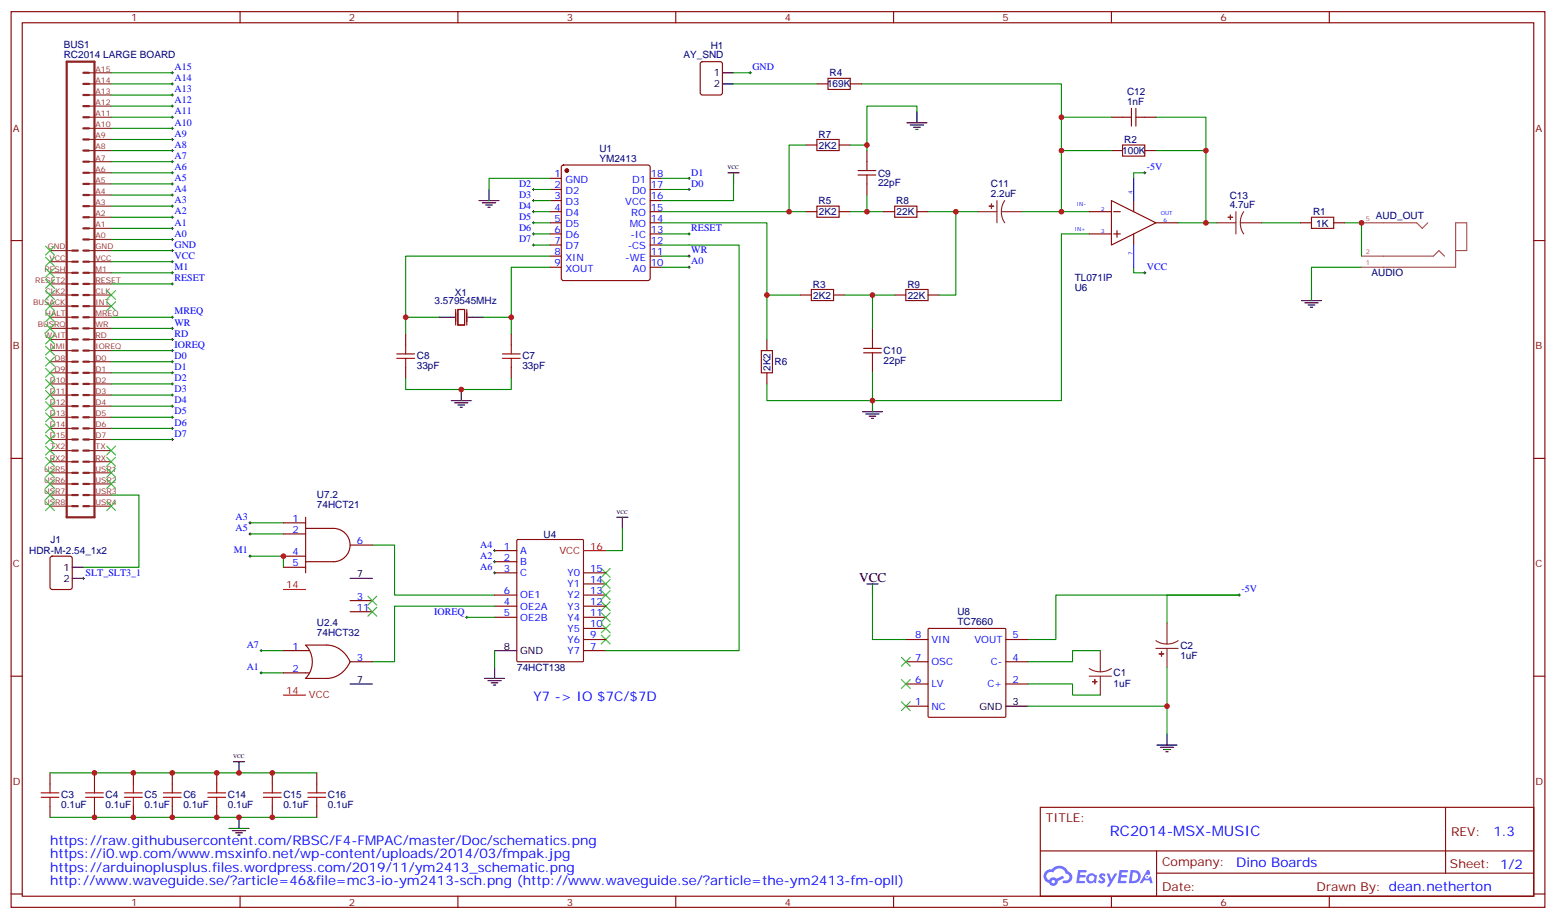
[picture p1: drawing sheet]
<svg xmlns="http://www.w3.org/2000/svg" width="494mm" height="292mm" viewBox="0 0 494 292" stroke-linecap="round" stroke-linejoin="round" font-family="sans-serif">
<g fill="none" stroke="#870000" stroke-width=".35">
<path d="M3.5 3.7h486.9v284.3h-486.9zM7.1 7.2h479.7v277.3h-479.7zM76.2 3.7v3.5M145.3 3.7v3.5M214.5 3.7v3.5M283.6 3.7v3.5M352.8 3.7v3.5M421.9 3.7v3.5M3.5 76.4h3.6M486.8 76.4h3.6M3.5 145.5h3.6M486.8 145.5h3.6"/>
<path d="M3.5 214.7h3.6M486.8 214.7h3.6M330.2 256.3h156.6v28.2h-156.6zM458.8 256.3v20.9M330.2 270.1h156.5M367.1 277.2h119.6M367.1 270.1v14.2M3.5 283.8h3.6M76.2 284.5v3.5M145.3 284.5v3.5M214.5 284.5v3.5M283.6 284.5v3.5"/>
<path d="M352.8 284.5v3.5M421.9 284.5v3.5M486.8 283.8h3.6"/>
</g>
<g fill="#5487ff">
<path d="M349.2 277.5a1.22 1.22 0 0 1 1.7 .2l-.4 .6a.47 .47 0 0 0-.3-.4 .47 .47 0 0 0-.5 .2l.1 .2a1.14 1.14 0 0 1 .8 1.8 1.14 1.14 0 0 1-1.9 0l-.2-.2 .5-.6 .7 .5a.29 .29 0 0 0 .3-.3 .29 .29 0 0 0-.2-.3 1.04 1.04 0 0 1-.6-1.7z"/>
<path d="M342.2 276.2h2.3l.4 .2-.2 .5-1.8 .1-.1 .8h1.5l.3 .4-.3 .4h-1.6l-.2 1.1h1.7l.2 .3-.2 .3-2.6 .1z"/>
<path d="M355.3 276.2l2.7 .2-.1 .5-1.8 .1-.2 .8h1.6l.3 .4-.4 .4-1.6-.1-.1 1.1 1.7 .1 .2 .3-.2 .3-2.7 .1z"/>
<path d="M364.1 276.2h.7l.3 1.3-.6 .3a.69 .69 0 0 0-1 .3 .69 .69 0 0 0 .4 .9 .69 .69 0 0 0 .9-.6l.5-.2 .6 2.2h-.8l-.3-.9h-1.7l-.5 .9h-.8z"/>
<path d="M351.3 277.3h.8l.6 1.8 1.1-1.8h.9l-2.6 4.2h-.8l.9-1.5z"/>
<path d="M358.9 276.2l-.6 4.2h1.3a2.11 2.11 0 0 0 2.5-2.1 2.11 2.11 0 0 0-2.5-2.1zM359.6 277a1.43 1.43 0 0 1 1.6 1.6 1.43 1.43 0 0 1-2 1z"/>
<path d="M345.2 277.8a1.54 1.54 0 0 0-.1 2.2 1.54 1.54 0 0 0 2.1 .1l.7 .3 .3-2.3-.6-.3a1.49 1.49 0 0 0-2.4 0zM345.4 278.8a.95 .95 0 0 1 1.9 0 .95 .95 0 0 1-1.9 0z"/>
<path d="M331.9 276.6a2.18 2.18 0 0 0 1.1 3.7 1.44 1.44 0 0 0 1.6 .9 1.44 1.44 0 0 0 1.2-1.4l2-1.1-.5-.7-1.9 1a1.47 1.47 0 0 0-2.4 .4 1.39 1.39 0 0 1-.7-1.9 1.39 1.39 0 0 1 2-.5 2.12 2.12 0 0 1 2.2-1.3 2.12 2.12 0 0 1 1.9 1.7 1.14 1.14 0 0 1 1 1.4 1.14 1.14 0 0 1-1.6 .7 .43 .43 0 0 0-.5 .4 .43 .43 0 0 0 .4 .5 1.98 1.98 0 0 0 2.5-1.2 1.98 1.98 0 0 0-1.2-2.6 3.1 3.1 0 0 0-5.3-.6l-.9 .1zM333.8 279.9a.55 .55 0 0 1 1.1 0 .55 .55 0 0 1-1.1 0z"/>
<circle cx="364.1" cy="278.3" r=".26"/>
</g>
<circle cx="179.9" cy="54.2" r=".53" fill="#870000" stroke="#870000" stroke-width=".35"/>
<g fill="none" stroke="#870000" stroke-width=".35">
<path d="M222.5 19.8l.5-.2h5.6l.7 .4v9.5l-.5 .6-5.8 .1-.7-.5-.1-9.4zM259.3 26.6h3.5M262.8 24.9h7.1v3.5h-7.1zM269.9 26.6h3.5M352.8 37.2h6.3M359.1 34.4v5.6M360.5 34.4v5.6M360.5 37.2h6.4M174.6 56.6h3.6M178.4 52.6l.5-.2h26.8l.5 .2 .2 .5v35.3l-.3 .5-.4 .2h-26.8l-.5-.3-.2-.4v-35.3zM206.4 56.6h3.5M255.8 46h3.5"/>
<path d="M259.3 44.3h7v3.5h-7zM266.3 46h3.6M272.3 55.6h5.7M272.3 54.2h5.7M275.2 47.8v6.4M275.2 55.6v6.3M352.8 47.8h3.5M356.3 46h7.1v3.6h-7.1zM363.4 47.8h3.5M174.6 60.1h3.6M174.6 63.7h3.6M174.6 67.2h3.6"/>
<path d="M174.6 70.7h3.6M174.6 74.3h3.6M174.6 77.8h3.6M206.4 60.1h3.5M206.4 63.7h3.5M206.4 67.2h3.5M206.4 70.7h3.5M206.4 74.3h3.5M206.4 77.8h3.5M255.8 67.2h3.5M259.3 65.4h7v3.6h-7zM266.3 67.2h3.6"/>
<path d="M280.5 67.2h3.5M284 65.4h7v3.6h-7zM291 67.2h3.6M345.7 67.2h7.1M345.7 74.3h7.1M352.8 63.7l14.1 7-14.1 7.1zM353.5 67.2h2.1M353.5 74.3h2.1M354.5 73.2v2.1M359.8 63.7v3.5M366.9 70.7h7M412.7 70.7h3.6"/>
<path d="M416.3 69h7v3.5h-7zM423.3 70.7h3.6M144.6 98.2v5M145.3 98.2h2.2v5h-2.2zM148.2 98.2v5M174.6 81.3h3.6M174.6 84.8h3.6M206.4 81.3h3.5M206.4 84.8h3.5M254 93.7h3.5M257.5 91.9h7.1v3.5h-7.1zM264.6 93.7h3.5"/>
<path d="M284 93.7h3.5M287.5 91.9h7.1v3.5h-7.1zM294.6 93.7h3.5M128.8 106v3.5M128.8 116.6v3.5M162.3 106v3.5M162.3 116.6v3.5M241.7 111.3h3.5v7.1h-3.5zM243.4 107.8v3.5M243.4 118.4v3.5M274.1 112h5.7M274.1 110.6h5.7"/>
<path d="M276.9 104.2v6.4M276.9 112v6.4M16.1 176.8l.5-.2h5.6l.7 .4v9.4l-.4 .7h-5.9l-.7-.4v-9.4zM90 166h7M90 169.5h7M90 176.6h7M97 167.7h8.8a5.3 5.3 0 0 1 5.3 5.3 5.3 5.3 0 0 1-5.3 5.3h-8.8M97 164.2v17.7M111.1 173h7.1M157 174.8h7M157 178.3h7M164.1 171.4l.3-.1h20.5l.3 .1v38.3l-.2 .3-20.6 .1-.3-.2z"/>
<path d="M90 180.1h7M111.1 190.7h7.1M111.1 194.2h7.1M157 181.9h7M157 192.4h7M157 196h7M157 188.9h7M185.2 181.9h7.1M185.2 192.4h7.1M185.2 196h7.1M185.2 188.9h7.1M185.2 199.5h7.1"/>
<path d="M185.2 185.4h7.1M294.6 199.7l.3-.2h24l.3 .2 .1 27.7-.2 .3h-24.2l-.3-.2zM90 206.6h8.1M90 213.6h8.1M97 204.8a7.5 7.5 0 0 1 0 10.5M97 204.8h6.7a8.4 8.4 0 0 1 7.4 5.3M111.1 210.1h7.1M111.1 210.1a8.4 8.4 0 0 1-7.4 5.3h-6.7M185.2 206.6h7.1M185.2 203h7.1M287.5 203h7.1M287.5 210.1h7.1"/>
<path d="M287.5 217.1h7.1M319.3 203h7M319.3 210.1h7M319.3 217.1h7M287.5 224.2h7.1M15.9 245.4v3.5M15.9 255.9v3.6M30 245.4v3.5M30 255.9v3.6M42.3 245.4v3.5M42.3 255.9v3.6M54.7 245.4v3.5"/>
<path d="M54.7 255.9v3.6M68.8 245.4v3.5M68.8 255.9v3.6M86.4 245.4v3.5M86.4 255.9v3.6M100.5 245.4v3.5M100.5 255.9v3.6"/>
</g>
<g fill="none" stroke="#8c2424" stroke-width=".71">
<path d="M21.2 19.6h8.8v144.6h-8.8zM26.5 30.2h1.7M26.5 26.6h1.7M26.5 23.1h1.7M26.5 37.2h1.7M26.5 33.7h1.7M26.5 40.7h1.7M26.5 44.3h1.7M26.5 47.8h1.7M26.5 51.3h1.7M26.5 54.9h1.7M26.5 58.4h1.7"/>
<path d="M22.9 79.6h1.8M26.5 65.4h1.7M26.5 61.9h1.7M26.5 72.5h1.7M26.5 69h1.7M26.5 76h1.7M26.5 79.6h1.7M22.9 83.1h1.8M22.9 86.6h1.8M22.9 90.1h1.8M22.9 97.2h1.8M22.9 93.7h1.8"/>
<path d="M26.5 83.1h1.7M26.5 86.6h1.7M26.5 90.1h1.7M26.5 97.2h1.7M26.5 93.7h1.7M22.9 100.7h1.8M22.9 107.8h1.8M22.9 104.2h1.8M22.9 111.3h1.8M22.9 114.8h1.8M22.9 118.4h1.8M26.5 100.7h1.7"/>
<path d="M26.5 107.8h1.7M26.5 104.2h1.7M26.5 111.3h1.7M26.5 114.8h1.7M26.5 118.4h1.7M22.9 121.9h1.8M22.9 125.4h1.8M22.9 136h1.8M22.9 132.5h1.8M22.9 128.9h1.8M22.9 139.5h1.8M26.5 121.9h1.7"/>
<path d="M26.5 125.4h1.7M26.5 136h1.7M26.5 132.5h1.7M26.5 128.9h1.7M26.5 139.5h1.7M22.9 143.1h1.8M22.9 146.6h1.8M22.9 150.1h1.8M22.9 153.6h1.8M22.9 157.2h1.8M26.5 143.1h1.7M26.5 146.6h1.7"/>
<path d="M26.5 150.1h1.7M26.5 153.6h1.7M26.5 157.2h1.7M22.9 160.7h1.8M26.5 160.7h1.7"/>
</g>
<g fill="none" stroke="#8c2424" stroke-width=".35">
<path d="M28.2 23.1h7.1M28.2 26.6h7.1M28.2 30.2h7.1M28.2 33.7h7.1M28.2 37.2h7.1M28.2 40.7h7.1M28.2 44.3h7.1M28.2 47.8h7.1M28.2 51.3h7.1M28.2 54.9h7.1M28.2 58.4h7.1M15.9 79.6h7"/>
<path d="M28.2 61.9h7.1M28.2 65.4h7.1M28.2 69h7.1M28.2 72.5h7.1M28.2 76h7.1M28.2 79.6h7.1M310.4 67.2h6M316.4 63.7v7M317.9 67.2l.2 1.9 .8 1.6M317.9 67.2h6.7M318.9 63.7l-.8 1.7-.2 1.8M386.3 70.7h6"/>
<path d="M392.3 67.2v7.1M393.7 70.7l.2 1.9 .9 1.7M393.7 70.7h6.7M394.8 67.2l-.9 1.7-.2 1.8M15.9 83.1h7M15.9 86.6h7M15.9 90.1h7M15.9 93.7h7M15.9 97.2h7M28.2 83.1h7.1M28.2 86.6h7.1M28.2 90.1h7.1"/>
<path d="M28.2 93.7h7.1M28.2 97.2h7.1M15.9 100.7h7M15.9 104.2h7M15.9 107.8h7M15.9 111.3h7M15.9 114.8h7M15.9 118.4h7M28.2 100.7h7.1M28.2 104.2h7.1M28.2 107.8h7.1M28.2 111.3h7.1"/>
<path d="M28.2 114.8h7.1M28.2 118.4h7.1M15.9 121.9h7M15.9 125.4h7M15.9 128.9h7M15.9 132.5h7M15.9 136h7M15.9 139.5h7M28.2 121.9h7.1M28.2 125.4h7.1M28.2 128.9h7.1M28.2 132.5h7.1"/>
<path d="M28.2 136h7.1M28.2 139.5h7.1M15.9 143.1h7M15.9 146.6h7M15.9 150.1h7M15.9 153.6h7M15.9 157.2h7M28.2 143.1h7.1M28.2 146.6h7.1M28.2 150.1h7.1M28.2 153.6h7.1M28.2 157.2h7.1"/>
<path d="M15.9 160.7h7M28.2 160.7h7.1M370.4 197.7v6.7M345.7 212.2l1.7 .8 1.8 .3M345.7 214.7h7.1M349.2 206.6v6.7M349.2 214.7v6M352.8 212.2l-1.7 .8-1.9 .3M366.9 203.4l1.7 .8 1.8 .2M366.9 205.8h7M370.4 205.8v6M373.9 203.4l-1.6 .8-1.9 .2"/>
</g>
<g fill="none" stroke="#000" stroke-width=".35">
<path d="M229.3 23.1h3.5M229.3 26.6h3.5M287.9 39h6.3M288.9 39.7h4.3M291 35.5v3.5M231.1 54.9h3.5M232.8 54.9v3.5M290 40.4h2.1M290.7 41.1h.7M152 63.7h6.4M153.1 64.4h4.2M154.2 65.1h2.1"/>
<path d="M154.9 65.8h.7M155.2 60.1v3.6M413.1 95.4h6.4M414.2 96.1h4.2M415.2 96.8h2.1M415.9 97.5h.7M416.3 91.9v3.5M139.3 100.7h5M148.5 100.7h5M143.2 127.2h6.4M144.3 127.9h4.2M145.3 128.6h2.2"/>
<path d="M146 129.3h.8M146.4 123.6v3.6M273.8 130.7h6.3M274.8 131.4h4.2M275.9 132.1h2.1M276.6 132.8h.7M276.9 127.2v3.5M195.8 164.2h3.5M197.6 164.2v3.5M22.9 180.1h3.6M22.9 183.6h3.6M111.1 183.6h7.1"/>
<path d="M275.2 185.4h3.5M276.9 185.4v3.5M111.1 217.1h7.1M153.8 215.4h6.4M154.9 216.1h4.2M155.9 216.8h2.1M156.6 217.5h.7M157 211.8v3.6M157 206.6h7M319.3 224.2h7M367.2 236.5h6.4M368.3 237.2h4.2"/>
<path d="M369.4 237.9h2.1M370.1 238.7h.7M370.4 233v3.5M74.1 241.8h3.5M75.8 241.8v3.6M75.8 259.5v3.5M72.7 263h6.3M73.7 263.7h4.3M74.8 264.4h2.1M75.5 265.1h.7"/>
</g>
<g fill="none" stroke="#008700" stroke-width=".35">
<path d="M35.3 26.6h19.4M35.3 30.2h19.4M35.3 33.7h19.4M35.3 37.2h19.4M35.3 23.1h19.4M232.8 26.6h26.5M232.8 23.1h5.3M273.4 26.6h63.5v10.6M291 35.5v-1.8h-15.8v12.3M352.8 37.2h-15.9v10.6M366.9 37.2h15.9v10.6M35.3 51.3h19.4"/>
<path d="M35.3 54.9h19.4M35.3 58.4h19.4M35.3 40.7h19.4M35.3 44.3h19.4M35.3 47.8h19.4M174.6 56.6h-19.4v3.5M209.9 56.6h8.8M232.8 58.4v5.3h-22.9M255.8 46h-5.3v21.2h-40.6M269.9 46h5.3v1.8M352.8 47.8h-15.9v19.4M363.4 54.9h-3.6v1.7"/>
<path d="M366.9 47.8h15.9v22.9h-8.9M35.3 79.6h19.4M35.3 76h19.4M35.3 61.9h19.4M35.3 65.4h19.4M35.3 69h19.4M35.3 72.5h19.4M169.3 67.2h5.3M169.3 70.7h5.3M169.3 60.1h5.3M169.3 63.7h5.3M169.3 74.3h5.3"/>
<path d="M169.3 77.8h5.3M209.9 70.7h33.5v23h10.6M209.9 77.8h24.7v128.8h-42.3M209.9 60.1h8.8M209.9 74.3h8.8M250.5 67.2h5.3M269.9 67.2h10.6M275.2 61.9v5.3M294.6 67.2h15.8M303.4 67.2v26.5h-5.3M324.6 67.2h21.1M345.7 74.3h-8.8v52.9h-60v-8.8"/>
<path d="M382.8 70.7h3.5M400.4 70.7h12.3M426.9 70.7h5.3v10.6M35.3 83.1h19.4M35.3 90.1h19.4M35.3 86.6h19.4M174.6 81.3h-45.8v19.4M174.6 84.8h-12.3v15.9M209.9 81.3h8.8M209.9 84.8h8.8M243.4 93.7v14.1M268.1 93.7h15.9"/>
<path d="M276.9 93.7v10.5M359.8 84.8v1.8h3.6M432.2 84.8h-15.9v7.1M35.3 114.8h19.4M35.3 118.4h19.4M35.3 104.2h19.4M35.3 111.3h19.4M35.3 107.8h19.4M35.3 100.7h19.4M139.3 100.7h-10.5v5.3M153.5 100.7h8.8v5.3M35.3 139.5h19.4"/>
<path d="M35.3 136h19.4M35.3 132.5h19.4M35.3 128.9h19.4M35.3 125.4h19.4M35.3 121.9h19.4M128.8 120.1v3.5h33.5v-3.5M243.4 121.9v5.3h33.5M35.3 157.2h8.8v22.9h-17.6M79.4 176.6h10.6v3.5M79.4 166h10.6M79.4 169.5h10.6M118.2 173h7v15.9h31.8"/>
<path d="M197.6 167.7v7.1h-5.3M148.2 196h8.8M157 192.4h-31.8v17.7h-7M276.9 188.9v14.1h10.6M370.4 197.7v-8.8h22.9h-58.2v14.1h-8.8M82.9 206.6h7.1M82.9 213.6h7.1M157 206.6v5.2M326.3 217.1h14.1v3.6h8.8M349.2 206.6h-8.8v3.5h-14.1M370.4 211.8v21.2M326.3 224.2h44.1"/>
<path d="M15.9 245.4h84.6M15.9 259.5h84.6"/>
</g>
<g fill="#8c2424" stroke="#8c2424" stroke-width=".35">
<path d="M314.7 64.7v1.4z"/>
<path d="M314 65.4l1.4 .1z"/>
<path d="M390.5 68.3l.1 1.4z"/>
<path d="M389.8 69h1.4z"/>
<path d="M346.8 216.4h1.4z"/>
<path d="M347.5 215.7v1.4z"/>
<path d="M367.9 207.6h1.5z"/>
<path d="M368.7 206.9v1.4z"/>
</g>
<g fill="none" stroke="#000" stroke-width=".32">
<path d="M54.3 37.2h.7M54.3 33.7h.7M54.3 30.2h.7M54.3 23.1h.7M54.3 26.6h.7M54.7 22.8v.7M54.7 26.3v.7M54.7 29.8v.7M54.7 33.3v.7M54.7 36.9v.7M237.8 23.1h.7M238.1 22.8v.7"/>
<path d="M54.3 54.9h.7M54.3 58.4h.7M54.3 51.3h.7M54.3 47.8h.7M54.3 44.3h.7M54.3 40.7h.7M54.7 40.4v.7M54.7 43.9v.7M54.7 47.4v.8M54.7 51v.7M54.7 54.5v.7M54.7 58v.7"/>
<path d="M169.3 59.8v.7M218.4 56.6h.7M218.7 56.3v.7M218.7 59.8v.7M363 54.9h.7M363.4 54.5v.7M54.3 79.6h.7M54.3 72.5h.7M54.3 69h.7M54.3 65.4h.7M54.3 61.9h.7M54.3 76h.7"/>
<path d="M54.7 61.6v.7M54.7 65.1v.7M54.7 68.6v.7M54.7 72.1v.7M54.7 75.7v.7M54.7 79.2v.7M169 60.1h.7M169 63.7h.7M169 67.2h.7M169 70.7h.7M169 74.3h.7M169 77.8h.7"/>
<path d="M169.3 63.3v.7M169.3 66.9v.7M169.3 70.4v.7M169.3 73.9v.7M169.3 77.4v.7M218.4 60.1h.7M218.4 74.3h.7M218.7 73.9v.7M54.3 86.6h.7M54.3 83.1h.7M54.3 90.1h.7M54.7 82.7v.7"/>
<path d="M54.7 86.3v.7M54.7 89.8v.7M218.4 84.8h.7M218.4 81.3h.7M218.7 81v.7M218.7 84.5v.7M363 86.6h.7M363.4 86.3v.7M54.3 114.8h.7M54.3 118.4h.7M54.3 104.2h.7M54.3 111.3h.7"/>
<path d="M54.3 107.8h.7M54.3 100.7h.7M54.7 100.4v.7M54.7 103.9v.7M54.7 107.4v.7M54.7 110.9v.8M54.7 114.5v.7M54.7 118v.7M54.3 121.9h.7M54.3 125.4h.7M54.3 128.9h.7M54.3 132.5h.7"/>
<path d="M54.3 136h.7M54.3 139.5h.7M54.7 121.5v.7M54.7 125.1v.7M54.7 128.6v.7M54.7 132.1v.7M54.7 135.6v.7M54.7 139.2v.7M79 169.5h.7M79 166h.7M79 176.6h.7M79.4 165.6v.7"/>
<path d="M79.4 169.2v.7M79.4 176.2v.7M156.6 174.8h.7M156.6 178.3h.7M157 174.4v.8M157 178v.7M26.1 183.6h.7M26.5 183.3v.7M147.8 196h.7M148.2 195.6v.7M156.6 181.9h.7M157 181.5v.7"/>
<path d="M393 188.9h.7M393.3 188.6v.7M82.5 206.6h.8M82.5 213.6h.8M82.9 206.2v.7M82.9 213.3v.7"/>
</g>
<g fill="none" stroke="#a10000" stroke-width=".35">
<path d="M125.9 113.8h5.7M125.9 112.4h5.7M128.8 109.5v2.9M128.8 113.8v2.8M159.5 113.8h5.6M159.5 112.4h5.6M162.3 109.5v2.9M162.3 113.8v2.8M13.1 253.1h5.6M13.1 251.7h5.6M15.9 248.9v2.8M15.9 253.1v2.8"/>
<path d="M27.2 253.1h5.6M27.2 251.7h5.6M30 248.9v2.8M30 253.1v2.8M39.5 253.1h5.7M39.5 251.7h5.7M42.3 248.9v2.8M42.3 253.1v2.8M51.9 253.1h5.6M51.9 251.7h5.6M54.7 248.9v2.8M54.7 253.1v2.8"/>
<path d="M66 253.1h5.6M66 251.7h5.6M68.8 248.9v2.8M68.8 253.1v2.8M83.6 253.1h5.7M83.6 251.7h5.7M86.4 248.9v2.8M86.4 253.1v2.8M97.7 253.1h5.7M97.7 251.7h5.7M100.5 248.9v2.8M100.5 253.1v2.8"/>
</g>
<g fill="none" stroke="#3c3" stroke-width=".35">
<path d="M14.5 78.1l2.8 2.9M17.3 78.1l-2.8 2.9M14.5 99.3l2.8 2.8M14.5 95.8l2.8 2.8M14.5 92.3l2.8 2.8M14.5 88.7l2.8 2.8M14.5 85.2l2.8 2.8M14.5 81.7l2.8 2.8M17.3 99.3l-2.8 2.8M17.3 95.8l-2.8 2.8M17.3 92.3l-2.8 2.8M17.3 88.7l-2.8 2.8"/>
<path d="M17.3 85.2l-2.8 2.8M17.3 81.7l-2.8 2.8M33.9 92.3l2.8 2.8M33.9 95.8l2.8 2.8M36.7 92.3l-2.8 2.8M36.7 95.8l-2.8 2.8M14.5 116.9l2.8 2.9M14.5 113.4l2.8 2.8M14.5 109.9l2.8 2.8M14.5 106.4l2.8 2.8M14.5 102.8l2.8 2.9M17.3 116.9l-2.8 2.9"/>
<path d="M17.3 113.4l-2.8 2.8M17.3 109.9l-2.8 2.8M17.3 106.4l-2.8 2.8M17.3 102.8l-2.8 2.9M14.5 134.6l2.8 2.8M14.5 131.1l2.8 2.8M14.5 127.5l2.8 2.9M14.5 124l2.8 2.8M14.5 120.5l2.8 2.8M14.5 138.1l2.8 2.8M17.3 134.6l-2.8 2.8M17.3 131.1l-2.8 2.8"/>
<path d="M17.3 127.5l-2.8 2.9M17.3 124l-2.8 2.8M17.3 120.5l-2.8 2.8M17.3 138.1l-2.8 2.8M14.5 159.3l2.8 2.8M14.5 155.8l2.8 2.8M14.5 152.2l2.8 2.8M14.5 148.7l2.8 2.8M14.5 145.2l2.8 2.8M14.5 141.6l2.8 2.9M17.3 159.3l-2.8 2.8M17.3 155.8l-2.8 2.8"/>
<path d="M17.3 152.2l-2.8 2.8M17.3 148.7l-2.8 2.8M17.3 145.2l-2.8 2.8M17.3 141.6l-2.8 2.9M33.9 141.6l2.8 2.9M33.9 145.2l2.8 2.8M33.9 148.7l2.8 2.8M33.9 152.2l2.8 2.8M33.9 159.3l2.8 2.8M36.7 141.6l-2.8 2.9M36.7 145.2l-2.8 2.8M36.7 148.7l-2.8 2.8"/>
<path d="M36.7 152.2l-2.8 2.8M36.7 159.3l-2.8 2.8M116.8 189.3l2.8 2.8M116.8 192.8l2.8 2.8M119.6 189.3l-2.8 2.8M119.6 192.8l-2.8 2.8M190.9 180.4l2.8 2.9M190.9 191l2.8 2.9M190.9 187.5l2.8 2.8M190.9 194.6l2.8 2.8M190.9 198.1l2.8 2.8M190.9 184l2.8 2.8"/>
<path d="M193.7 180.4l-2.8 2.9M193.7 191l-2.8 2.9M193.7 187.5l-2.8 2.8M193.7 194.6l-2.8 2.8M193.7 198.1l-2.8 2.8M193.7 184l-2.8 2.8M190.9 201.6l2.8 2.8M193.7 201.6l-2.8 2.8M286.1 215.7l2.8 2.8M286.1 208.7l2.8 2.8M288.9 215.7l-2.8 2.8M288.9 208.7l-2.8 2.8"/>
<path d="M286.1 222.8l2.8 2.8M288.9 222.8l-2.8 2.8"/>
</g>
<path d="M185.2 174.8h7.1M90 187.1h7M90 220.7h7" fill="none" stroke="#f00" stroke-width=".35"/>
<path d="M432.2 70.7h17.5l1.7 1.8 1.8-1.8M462 79.6h3.6v-8.9h-3.6v14.1h-29.8M432.2 81.3h22.8l1.7-1.7 1.8 1.7" fill="none" stroke="#a64a4a" stroke-width=".35"/>
<path d="M359.8 74.3v3.5" fill="none" stroke="#900" stroke-width=".35"/>
<path d="M359.8 56.6v7.1" fill="none" stroke="#00c" stroke-width=".35"/>
<path d="M359.8 77.8v7" fill="none" stroke="#00f" stroke-width=".35"/>
<g fill="#c00">
<circle cx="336.9" cy="67.2" r=".88"/>
<circle cx="303.4" cy="67.2" r=".88"/>
<circle cx="250.5" cy="67.2" r=".88"/>
<circle cx="243.4" cy="93.7" r=".88"/>
<circle cx="276.9" cy="93.7" r=".88"/>
<circle cx="276.9" cy="127.2" r=".88"/>
<circle cx="275.2" cy="67.2" r=".88"/>
<circle cx="275.2" cy="46" r=".88"/>
<circle cx="336.9" cy="47.8" r=".88"/>
<circle cx="382.8" cy="47.8" r=".88"/>
<circle cx="146.4" cy="123.6" r=".88"/>
<circle cx="128.8" cy="100.7" r=".88"/>
<circle cx="162.3" cy="100.7" r=".88"/>
<circle cx="382.8" cy="70.7" r=".88"/>
<circle cx="336.9" cy="37.2" r=".88"/>
<circle cx="432.2" cy="70.7" r=".88"/>
<circle cx="370.4" cy="224.2" r=".88"/>
<circle cx="90" cy="176.6" r=".88"/>
<circle cx="54.7" cy="245.4" r=".88"/>
<circle cx="42.3" cy="245.4" r=".88"/>
<circle cx="30" cy="245.4" r=".88"/>
<circle cx="68.8" cy="245.4" r=".88"/>
<circle cx="86.4" cy="245.4" r=".88"/>
<circle cx="75.8" cy="245.4" r=".88"/>
<circle cx="54.7" cy="259.5" r=".88"/>
<circle cx="42.3" cy="259.5" r=".88"/>
<circle cx="30" cy="259.5" r=".88"/>
<circle cx="86.4" cy="259.5" r=".88"/>
<circle cx="68.8" cy="259.5" r=".88"/>
<circle cx="75.8" cy="259.5" r=".88"/>
</g>
<text font-size="4.6" fill="#00f" x="352.3" y="265.3">RC2014-MSX-MUSIC</text>
<text font-size="4.2" x="272.7" y="184.7">VCC</text>
<g font-size="4.2" fill="#00f">
<text x="169.3" y="222.4">Y7 -&gt; IO $7C/$7D</text>
<text x="15.9" y="268.3">https://raw.githubusercontent.com/RBSC/F4-FMPAC/master/Doc/schematics.png</text>
<text x="474" y="265.6">1.3</text>
<text x="15.9" y="272.5">https://i0.wp.com/www.msxinfo.net/wp-content/uploads/2014/03/fmpak.jpg</text>
<text x="392.4" y="275.1">Dino Boards</text>
<text x="15.9" y="276.8">https://arduinoplusplus.files.wordpress.com/2019/11/ym2413_schematic.png</text>
<text x="15.9" y="281">http://www.waveguide.se/?article=46&amp;file=mc3-io-ym2413-sch.png (http://www.waveguide.se/?article=the-ym2413-fm-opll)</text>
</g>
<g font-size="3.9" fill="#800">
<text x="332" y="260.9">TITLE:</text>
<text x="460.6" y="265.6">REV:</text>
<text x="368.9" y="275.1">Company:</text>
<text x="460.2" y="275.7">Sheet: 1/2</text>
<text x="368.9" y="282.8">Date:</text>
<text x="417.9" y="282.8">Drawn By: dean.netherton</text>
</g>
<g font-size="3.2" fill="#800">
<text x="41.6" y="6.7">1</text>
<text x="110.8" y="6.7">2</text>
<text x="179.9" y="6.7">3</text>
<text x="249.1" y="6.7">4</text>
<text x="318.2" y="6.7">5</text>
<text x="387.3" y="6.7">6</text>
<text x="4.1" y="41.8">A</text>
<text x="487.4" y="41.8">A</text>
<text x="4.1" y="110.9">B</text>
<text x="487.4" y="110.9">B</text>
<text x="4.1" y="180.1">C</text>
<text x="487.4" y="180.1">C</text>
<text x="4.1" y="249.2">D</text>
<text x="487.4" y="249.2">D</text>
<text x="41.6" y="287.5">1</text>
<text x="110.8" y="287.5">2</text>
<text x="179.9" y="287.5">3</text>
<text x="249.1" y="287.5">4</text>
<text x="318.2" y="287.5">5</text>
<text x="387.3" y="287.5">6</text>
</g>
<g font-size="3.2" fill="#000080">
<text x="20.2" y="15.3">BUS1</text>
<text x="225.6" y="15.4">H1</text>
<text x="20.2" y="18.5">RC2014 LARGE BOARD</text>
<text x="216.9" y="18.5">AY_SND</text>
<text x="262.5" y="27.8">169K</text>
<text x="263.3" y="24.3">R4</text>
<text x="357.7" y="33.3">1nF</text>
<text x="357.7" y="30.1">C12</text>
<text x="259.8" y="43.7">R7</text>
<text x="259.9" y="47.2">2K2</text>
<text x="356.8" y="45.4">R2</text>
<text x="190.2" y="51.3">YM2413</text>
<text x="190.2" y="48.2">U1</text>
<text x="356.2" y="48.9">100K</text>
<text x="278.7" y="59.2">22pF</text>
<text x="278.7" y="56">C9</text>
<text x="314.5" y="59.5">C11</text>
<text x="259.8" y="64.9">R5</text>
<text x="284.5" y="64.9">R8</text>
<text x="314.5" y="62.6">2.2uF</text>
<text x="390.3" y="63">C13</text>
<text x="259.9" y="68.3">2K2</text>
<text x="284.6" y="68.4">22K</text>
<text x="390.3" y="66.1">4.7uF</text>
<text x="416.8" y="68.4">R1</text>
<text x="417.8" y="71.9">1K</text>
<text x="436.8" y="69.4">AUD_OUT</text>
<text x="341.1" y="89.1">TL071IP</text>
<text x="435.3" y="87.7">AUDIO</text>
<text x="144.4" y="94">X1</text>
<text x="258" y="91.3">R3</text>
<text x="258.1" y="94.8">2K2</text>
<text x="288" y="91.3">R9</text>
<text x="288.1" y="94.8">22K</text>
<text x="341.1" y="92.3">U6</text>
<text x="137.9" y="96.6">3.579545MHz</text>
<text x="280.5" y="112.5">C10</text>
<text x="132.3" y="117.3">33pF</text>
<text x="132.3" y="114.1">C8</text>
<text x="165.8" y="117.3">33pF</text>
<text x="165.8" y="114.1">C7</text>
<text x="244.5" y="117.8" transform="rotate(-90 244.5 117.8)">2K2</text>
<text x="245.9" y="116">R6</text>
<text x="280.5" y="115.6">22pF</text>
<text x="100.6" y="161.3">74HCT21</text>
<text x="100.6" y="158.1">U7.2</text>
<text x="16" y="172.5">J1</text>
<text x="172.5" y="170.7">U4</text>
<text x="9.3" y="176">HDR-M-2.54_1x2</text>
<text x="303.9" y="195.2">U8</text>
<text x="100.6" y="202">74HCT32</text>
<text x="100.6" y="198.8">U2.4</text>
<text x="303.9" y="198.4">TC7660</text>
<text x="374.6" y="209.1">1uF</text>
<text x="374.7" y="205.9">C2</text>
<text x="164.1" y="213">74HCT138</text>
<text x="353.5" y="214.7">C1</text>
<text x="353.5" y="218">1uF</text>
<text x="19.4" y="256.6">0.1uF</text>
<text x="19.4" y="253.5">C3</text>
<text x="33.5" y="256.6">0.1uF</text>
<text x="33.5" y="253.5">C4</text>
<text x="45.9" y="256.6">0.1uF</text>
<text x="45.9" y="253.5">C5</text>
<text x="58.2" y="256.6">0.1uF</text>
<text x="58.2" y="253.5">C6</text>
<text x="72.3" y="256.6">0.1uF</text>
<text x="72.3" y="253.5">C14</text>
<text x="90" y="256.6">0.1uF</text>
<text x="90" y="253.5">C15</text>
<text x="104.1" y="256.6">0.1uF</text>
<text x="104.1" y="253.5">C16</text>
</g>
<g font-size="3.2" fill="#00f">
<text x="55.4" y="22.2">A15</text>
<text x="238.8" y="22.2">GND</text>
<text x="55.4" y="29.3">A13</text>
<text x="55.4" y="25.8">A14</text>
<text x="55.4" y="32.8">A12</text>
<text x="55.4" y="39.9">A10</text>
<text x="55.4" y="36.3">A11</text>
<text x="55.4" y="46.9">A8</text>
<text x="55.4" y="43.4">A9</text>
<text x="55.4" y="54">A6</text>
<text x="55.4" y="50.4">A7</text>
<text x="364.1" y="54">-5V</text>
<text x="55.4" y="57.5">A5</text>
<text x="164.8" y="59.3">D2</text>
<text x="176" y="56.3">1</text>
<text x="176" y="59.8">2</text>
<text x="179.5" y="58">GND</text>
<text x="200.6" y="58">D1</text>
<text x="206.6" y="59.8">17</text>
<text x="206.6" y="56.3">18</text>
<text x="219.4" y="59.3">D0</text>
<text x="219.4" y="55.7">D1</text>
<text x="55.4" y="64.6">A3</text>
<text x="55.4" y="61">A4</text>
<text x="164.8" y="62.8">D3</text>
<text x="176" y="63.3">3</text>
<text x="179.5" y="61.6">D2</text>
<text x="179.5" y="65.1">D3</text>
<text x="198.5" y="65.1">VCC</text>
<text x="200.6" y="61.6">D0</text>
<text x="206.6" y="63.3">16</text>
<text x="55.4" y="71.6">A1</text>
<text x="55.4" y="68.1">A2</text>
<text x="164.8" y="66.3">D4</text>
<text x="164.8" y="69.8">D5</text>
<text x="176" y="66.9">4</text>
<text x="176" y="70.4">5</text>
<text x="179.5" y="68.6">D4</text>
<text x="200.4" y="68.6">RO</text>
<text x="206.6" y="70.4">14</text>
<text x="206.6" y="66.9">15</text>
<text x="55.4" y="75.1">A0</text>
<text x="164.8" y="73.4">D6</text>
<text x="164.8" y="76.9">D7</text>
<text x="176" y="73.9">6</text>
<text x="176" y="77.4">7</text>
<text x="179.5" y="72.1">D5</text>
<text x="179.5" y="75.7">D6</text>
<text x="199.9" y="72.1">MO</text>
<text x="200.1" y="75.7">-IC</text>
<text x="206.6" y="77.4">12</text>
<text x="206.6" y="73.9">13</text>
<text x="219.4" y="73.4">RESET</text>
<text x="55.4" y="82.2">VCC</text>
<text x="55.4" y="78.7">GND</text>
<text x="176" y="81">8</text>
<text x="179.5" y="79.2">D7</text>
<text x="179.5" y="82.7">XIN</text>
<text x="198.5" y="82.7">-WE</text>
<text x="199.2" y="79.2">-CS</text>
<text x="206.6" y="81">11</text>
<text x="219.4" y="84">A0</text>
<text x="219.4" y="80.4">WR</text>
<text x="55.4" y="89.3">RESET</text>
<text x="55.4" y="85.7">M1</text>
<text x="176" y="84.5">9</text>
<text x="179.5" y="86.3">XOUT</text>
<text x="200.9" y="86.3">A0</text>
<text x="206.6" y="84.5">10</text>
<text x="364.1" y="85.7">VCC</text>
<text x="55.4" y="99.8">MREQ</text>
<text x="55.4" y="103.4">WR</text>
<text x="55.4" y="106.9">RD</text>
<text x="55.4" y="113.9">D0</text>
<text x="55.4" y="110.4">IOREQ</text>
<text x="55.4" y="117.5">D1</text>
<text x="55.4" y="121">D2</text>
<text x="55.4" y="124.5">D3</text>
<text x="55.4" y="128.1">D4</text>
<text x="55.4" y="131.6">D5</text>
<text x="55.4" y="135.1">D6</text>
<text x="55.4" y="138.6">D7</text>
<text x="74.8" y="165.1">A3</text>
<text x="92.9" y="165.6">1</text>
<text x="74.8" y="168.6">A5</text>
<text x="92.9" y="169.2">2</text>
<text x="113.2" y="172.7">6</text>
<text x="152.4" y="173.9">A4</text>
<text x="74.3" y="175.7">M1</text>
<text x="92.9" y="176.2">4</text>
<text x="92.9" y="179.7">5</text>
<text x="152.4" y="177.4">A2</text>
<text x="159.9" y="174.4">1</text>
<text x="159.9" y="178">2</text>
<text x="165.1" y="175.9">A</text>
<text x="165.1" y="179.4">B</text>
<text x="27.2" y="182.7">SLT_SLT3_1</text>
<text x="152.4" y="181">A6</text>
<text x="159.9" y="181.5">3</text>
<text x="165.1" y="182.9">C</text>
<text x="180.2" y="182.9">Y0</text>
<text x="187.3" y="185">14</text>
<text x="187.3" y="181.5">15</text>
<text x="113.2" y="190.3">3</text>
<text x="159.9" y="188.6">6</text>
<text x="165.1" y="190">OE1</text>
<text x="180.2" y="190">Y2</text>
<text x="180.2" y="186.4">Y1</text>
<text x="187.3" y="188.6">13</text>
<text x="394.1" y="188">-5V</text>
<text x="113.2" y="193.9">11</text>
<text x="137.8" y="195.1">IOREQ</text>
<text x="159.9" y="192.1">4</text>
<text x="159.9" y="195.6">5</text>
<text x="165.1" y="193.5">OE2A</text>
<text x="165.1" y="197">OE2B</text>
<text x="180.2" y="197">Y4</text>
<text x="180.2" y="193.5">Y3</text>
<text x="187.3" y="195.6">11</text>
<text x="187.3" y="192.1">12</text>
<text x="180.2" y="200.6">Y5</text>
<text x="187.3" y="202.7">9</text>
<text x="187.3" y="199.1">10</text>
<text x="290.4" y="202.7">8</text>
<text x="321.4" y="202.7">5</text>
<text x="78.3" y="205.7">A7</text>
<text x="92.9" y="206.2">1</text>
<text x="113.2" y="209.7">3</text>
<text x="180.2" y="207.6">Y7</text>
<text x="180.2" y="204.1">Y6</text>
<text x="187.3" y="206.2">7</text>
<text x="290.4" y="209.7">7</text>
<text x="295.6" y="204.1">VIN</text>
<text x="309.3" y="204.1">VOUT</text>
<text x="321.4" y="209.7">4</text>
<text x="78.3" y="212.7">A1</text>
<text x="92.9" y="213.3">2</text>
<text x="295.6" y="211.1">OSC</text>
<text x="314.5" y="211.1">C-</text>
<text x="290.4" y="216.8">6</text>
<text x="295.6" y="218.2">LV</text>
<text x="313.4" y="218.2">C+</text>
<text x="321.4" y="216.8">2</text>
<text x="290.4" y="223.8">1</text>
<text x="295.6" y="225.2">NC</text>
</g>
<g font-size="3.2">
<text x="226.6" y="24.2">1</text>
<text x="226.6" y="27.7">2</text>
<text x="20.2" y="181.2">1</text>
<text x="20.2" y="184.7">2</text>
<text x="113.2" y="183.3">7</text>
<text x="159.9" y="206.2">8</text>
<text x="165.1" y="207.6">GND</text>
<text x="113.2" y="216.8">7</text>
<text x="310.9" y="225.2">GND</text>
<text x="321.4" y="223.8">3</text>
</g>
<g font-size="3.2" fill="#f00">
<text x="177.5" y="175.9">VCC</text>
<text x="187.3" y="174.4">16</text>
<text x="90.9" y="186.8">14</text>
<text x="90.9" y="220.3">14</text>
<text x="98.1" y="221.7">VCC</text>
</g>
<g font-size="2.5" fill="#8d2323">
<text x="30.3" y="22.8">A15</text>
<text x="30.3" y="26.3">A14</text>
<text x="30.3" y="29.8">A13</text>
<text x="30.3" y="33.3">A12</text>
<text x="30.3" y="36.9">A11</text>
<text x="30.3" y="40.4">A10</text>
<text x="30.3" y="43.9">A9</text>
<text x="30.3" y="47.4">A8</text>
<text x="30.3" y="51">A7</text>
<text x="30.3" y="54.5">A6</text>
<text x="30.3" y="58">A5</text>
<text x="30.3" y="61.6">A4</text>
<text x="30.3" y="65.1">A3</text>
<text x="30.3" y="68.6">A2</text>
<text x="30.3" y="72.1">A1</text>
<text x="30.3" y="75.7">A0</text>
<text x="15.2" y="79.2">GND</text>
<text x="15.7" y="82.7">VCC</text>
<text x="30.3" y="79.2">GND</text>
<text x="30.3" y="82.7">VCC</text>
<text x="11.2" y="89.8">RESET2</text>
<text x="14.1" y="86.3">RFSH</text>
<text x="30.3" y="86.3">M1</text>
<text x="30.3" y="89.8">RESET</text>
<text x="14.4" y="93.3">CLK2</text>
<text x="30.3" y="93.3">CLK</text>
<text x="10.5" y="96.8">BUSACK</text>
<text x="14.4" y="100.4">HALT</text>
<text x="30.3" y="96.8">INT</text>
<text x="30.3" y="100.4">MREQ</text>
<text x="12" y="103.9">BUSRQ</text>
<text x="14.1" y="107.4">WAIT</text>
<text x="30.3" y="103.9">WR</text>
<text x="30.3" y="107.4">RD</text>
<text x="15.9" y="110.9">NMI</text>
<text x="30.3" y="110.9">IOREQ</text>
<text x="17.3" y="114.5">D8</text>
<text x="17.3" y="118">D9</text>
<text x="30.3" y="114.5">D0</text>
<text x="30.3" y="118">D1</text>
<text x="15.8" y="121.5">D10</text>
<text x="15.8" y="125.1">D11</text>
<text x="30.3" y="121.5">D2</text>
<text x="30.3" y="125.1">D3</text>
<text x="15.8" y="128.6">D12</text>
<text x="30.3" y="128.6">D4</text>
<text x="15.8" y="132.1">D13</text>
<text x="15.8" y="135.6">D14</text>
<text x="30.3" y="132.1">D5</text>
<text x="30.3" y="135.6">D6</text>
<text x="15.8" y="139.2">D15</text>
<text x="16" y="142.7">TX2</text>
<text x="30.3" y="139.2">D7</text>
<text x="30.3" y="142.7">TX</text>
<text x="14" y="149.8">USR5</text>
<text x="15.8" y="146.2">RX2</text>
<text x="30.3" y="146.2">RX</text>
<text x="30.3" y="149.8">USR1</text>
<text x="14" y="153.3">USR6</text>
<text x="30.3" y="153.3">USR2</text>
<text x="14" y="156.8">USR7</text>
<text x="14" y="160.3">USR8</text>
<text x="30.3" y="156.8">USR3</text>
<text x="30.3" y="160.3">USR4</text>
</g>
<g font-size="2.1" fill="#a54b4b">
<text x="433.5" y="70">5</text>
<text x="433.5" y="80.6">2</text>
<text x="433.5" y="84.1">1</text>
</g>
<g font-size="1.8">
<text x="230.9" y="53.7">VCC</text>
<text x="195.7" y="163.1">VCC</text>
<text x="74" y="240.7">VCC</text>
</g>
<g font-size="1.8" fill="#00f">
<text x="341.8" y="65.4">IN-</text>
<text x="349.5" y="66.9">2</text>
<text x="368.4" y="68.3">OUT</text>
<text x="369.4" y="70.4">6</text>
<text x="341.1" y="73.2">IN+</text>
<text x="349.5" y="73.9">3</text>
<text x="359.5" y="81" transform="rotate(-90 359.5 81)">7</text>
</g>
<text font-size="1.8" fill="#00c" x="359.5" y="61.6" transform="rotate(-90 359.5 61.6)">4</text>
</svg>
